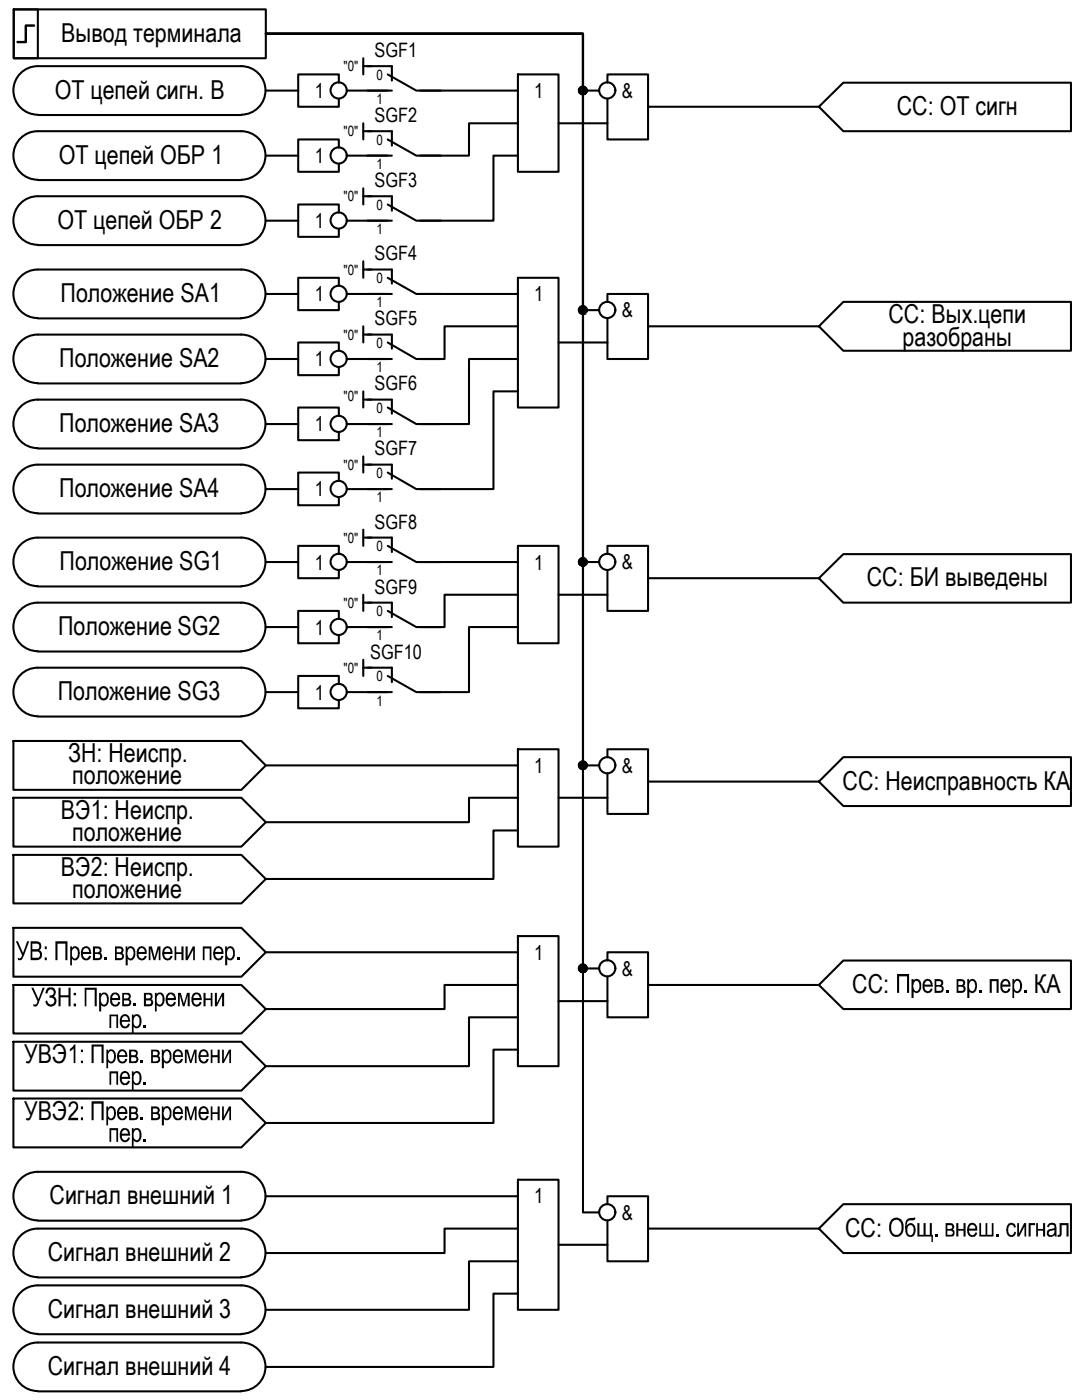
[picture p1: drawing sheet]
<svg xmlns="http://www.w3.org/2000/svg" width="134mm" height="172mm" viewBox="0 0 134 172" stroke-linecap="round" stroke-linejoin="round" font-family="sans-serif">
<!-- layer: 0 -->
<g fill="none" stroke="#000" stroke-width=".25">
<path d="M1.7 1.2h3v6h-3zM1.7 1.2h31v6h-31zM4.6 14.1a2.98 2.98 0 0 1-3-3 2.98 2.98 0 0 1 3.1-3h25a2.98 2.98 0 0 1 2.9 3 2.98 2.98 0 0 1-2.9 3M4.7 14.2h25M32.7 11.1h4M32.7 19.1h4M41.7 10.2v-1h-5v3.9h5v-.9M41.7 18.2v-1h-5v3.9h5v-.9M42.7 11.1h5M42.7 19.1h5M44.7 7.2v2M44.7 15.2v2"/>
<path d="M44.7 16.1h1M44.7 8.1h1M51.6 11.1h12.1M63.7 9.2h5v11.9h-5zM63.7 15.2h-6v3.9h-6.1M63.7 19.1h-3v8h-9.1M68.7 15.2h6M73.7 11.1h-2v-6.9h-39h39v34h2M74.7 10.2v-1h5v8h-5v-5M79.7 13.1h21l3-2.9h28v5.9h-28l-3-3M4.6 39.1a2.98 2.98 0 0 1-3-3 2.98 2.98 0 0 1 3.1-2.9h25a2.98 2.98 0 0 1 2.9 2.9 2.98 2.98 0 0 1-2.9 3M4.6 22.1a2.98 2.98 0 0 1-3-3 2.98 2.98 0 0 1 3.1-3h25a2.98 2.98 0 0 1 2.9 3 2.98 2.98 0 0 1-2.9 3"/>
<path d="M4.6 30.1a2.98 2.98 0 0 1-3-3 2.98 2.98 0 0 1 3.1-3h25a2.98 2.98 0 0 1 2.9 3 2.98 2.98 0 0 1-2.9 3M4.7 39.2h25M4.7 22.2h25M4.7 30.2h25M32.7 36.2h4M32.7 27.1h4M41.7 35.1v-.9h-5v4h5v-1.1M41.7 26.2v-1h-5v3.9h5v-.9M42.7 36.2h5M42.7 27.1h5M44.7 23.2v2M44.7 32.1v2.1"/>
<path d="M44.7 33.2h1M44.7 24.1h1M51.6 36.2h12.1M63.7 34.2h5v15.9h-5zM74.7 37.1v-.9h5v8h-5v-5M103.7 37.1h28v6h-28l-3-3zM4.6 47.1a2.98 2.98 0 0 1-3-3 2.98 2.98 0 0 1 3.1-2.9h25a2.98 2.98 0 0 1 2.9 2.9 2.98 2.98 0 0 1-2.9 3M4.6 55.1a2.98 2.98 0 0 1-3-3 2.98 2.98 0 0 1 3.1-2.9h25a2.98 2.98 0 0 1 2.9 2.9 2.98 2.98 0 0 1-2.9 3M4.7 47.2h25M4.7 55.2h25M32.7 44.2h4M32.7 52.2h4"/>
<path d="M41.7 43.1v-1h-5v4.1h5v-1.1M41.7 51.1v-1h-5v4.1h5v-1.1M41.7 59.2v-1.1h-5v4.1h5v-1.1M42.7 44.2h5M42.7 52.2h5M44.7 40.1v2M44.7 48.1v2M44.7 56.1v2M44.7 41.2h1M44.7 49.2h1M44.7 57.2h1M63.7 40.1h-9.1v4.1h-3"/>
<path d="M63.7 44.2h-6v8h-6.1M63.7 48.1h-3v12.1h-9.1M68.7 42.1h6M79.7 40.1h21M4.6 63.1a2.98 2.98 0 0 1-3-3 2.98 2.98 0 0 1 3.1-2.9h25a2.98 2.98 0 0 1 2.9 2.9 2.98 2.98 0 0 1-2.9 3M4.6 72.1a2.98 2.98 0 0 1-3-3 2.98 2.98 0 0 1 3.1-3h25a2.98 2.98 0 0 1 2.9 3 2.98 2.98 0 0 1-2.9 3M4.7 63.2h25M4.7 72.1h25M32.7 60.2h4M32.7 69.1h4M32.7 77.1h4M41.7 68.2v-1h-5v3.9h5v-.9"/>
<path d="M41.7 76.2v-1h-5v3.9h5v-.9M42.7 60.2h5M42.7 69.1h5M42.7 77.1h5M44.7 65.2v2M44.7 73.2v2M44.7 66.1h1M44.7 74.1h1M51.6 69.1h12.1M63.7 67.2h5v11.9h-5zM63.7 73.2h-9.1v3.9h-3M63.7 77.1h-6v8h-6.1"/>
<path d="M68.7 73.2h6M73.7 69.1h-2v-64.9h-39h39v90h2M74.7 68.2v-1h5v8h-5v-5M79.7 71.1h21M100.7 71.1l3-2.9h28v5.9h-28zM1.6 91.2h28.1l3 3-3 3h-28.1zM1.6 98.1h28.1l3 3-3 3.1h-28.1zM4.6 80.1a2.98 2.98 0 0 1-3-3 2.98 2.98 0 0 1 3.1-3h25a2.98 2.98 0 0 1 2.9 3 2.98 2.98 0 0 1-2.9 3M4.6 88.1a2.98 2.98 0 0 1-3-3 2.98 2.98 0 0 1 3.1-3h25a2.98 2.98 0 0 1 2.9 3 2.98 2.98 0 0 1-2.9 3M4.7 80.1h25M4.7 88.1h25M32.7 85.1h4"/>
<path d="M32.7 94.2h31M41.7 84.2v-1h-5v3.9h5v-.9M42.7 85.1h5M44.7 81.2v2M44.7 82.1h1M63.7 92.2h5v12h-5zM63.7 98.1h-6v3h-25M68.7 98.1h6M74.7 93.1v-.9h5v7.9h-5v-5M79.7 96.1h21M103.7 93.1h28v6.1h-28l-3-3.1zM1.6 114.1h28.1l3 3-3 3.1h-28.1z"/>
<path d="M1.6 105.2h28.1l3 2.9-3 3h-28.1zM32.7 117.1h31M63.7 115.2h5v16h-5zM63.7 102.2h-3v5.9h-28M73.7 119.1h-2v-114.9h-39h39v145h2M74.7 118.2v-1.1h5v8h-5v-4.9M1.6 121.2h28.1l3 2.9-3 3h-28.1zM1.6 128.2h28.1l3 3-3 3h-28.1zM1.6 135.1h28.1l3 3-3 3.1h-28.1zM63.7 121.2h-9.1v2.9h-21.9M63.7 125.1h-6v6.1h-25M63.7 129.1h-3v9h-28"/>
<path d="M68.7 123.2h6M79.7 121.2h21l3-3h28v5.9h-28l-3-2.9M4.6 150.1a2.98 2.98 0 0 1-3-3 2.98 2.98 0 0 1 3.1-2.9h25a2.98 2.98 0 0 1 2.9 2.9 2.98 2.98 0 0 1-2.9 3M4.6 157.1a2.98 2.98 0 0 1-3-3 2.98 2.98 0 0 1 3.1-3h25a2.98 2.98 0 0 1 2.9 3 2.98 2.98 0 0 1-2.9 3M4.7 150.2h25M4.7 157.2h25M32.7 147.2h31M63.7 145.1h5v16h-5zM63.7 151.1h-9.1v3h-21.9M63.7 155.2h-6v5.9h-25M63.7 159.1h-3v9.1h-28M68.7 153.1h6"/>
<path d="M74.7 148.1v-.9h5v8h-5v-5M79.7 151.1h21M103.7 148.1h28v6h-28l-3-3zM4.6 164.1a2.98 2.98 0 0 1-3-3 2.98 2.98 0 0 1 3.1-3h25a2.98 2.98 0 0 1 2.9 3 2.98 2.98 0 0 1-2.9 3M4.6 171.1a2.98 2.98 0 0 1-3-3 2.98 2.98 0 0 1 3.1-2.9h25a2.98 2.98 0 0 1 2.9 2.9 2.98 2.98 0 0 1-2.9 3M4.7 164.1h25M4.7 171.2h25"/>
<circle cx="41.6" cy="11.1" r=".99"/>
<circle cx="41.6" cy="19.1" r=".99"/>
<circle cx="71.6" cy="11.1" r=".49"/>
<circle cx="74.7" cy="11.1" r=".99"/>
<circle cx="41.6" cy="27.1" r=".99"/>
<circle cx="41.6" cy="36.1" r=".99"/>
<circle cx="71.6" cy="38.1" r=".49"/>
<circle cx="74.7" cy="38.1" r=".99"/>
<circle cx="41.6" cy="44.1" r=".99"/>
<circle cx="41.6" cy="52.1" r=".99"/>
<circle cx="41.6" cy="60.1" r=".99"/>
<circle cx="41.6" cy="77.1" r=".99"/>
<circle cx="41.6" cy="69.1" r=".99"/>
<circle cx="71.6" cy="69.1" r=".49"/>
<circle cx="74.7" cy="69.1" r=".99"/>
<circle cx="41.6" cy="85.1" r=".99"/>
<circle cx="71.6" cy="94.1" r=".49"/>
<circle cx="74.7" cy="94.1" r=".99"/>
<circle cx="71.6" cy="119.1" r=".49"/>
<circle cx="74.7" cy="119.1" r=".99"/>
<circle cx="74.7" cy="149.1" r=".99"/>
</g>
<g fill="none" stroke="#000" stroke-width=".25">
<path d="M45.2 8.1h3v1.8M45.2 16.1h3v1.8M45.2 11.1h3M45.2 19.1h3M47.7 9.2l3.5 1.9h3M47.7 17.2l3.5 1.9h3M45.2 24.1h3v1.8M45.2 33.2h3v1.7M45.2 36.2h3M45.2 27.1h3M47.7 34.2l3.5 2h3M47.7 25.2l3.5 1.9h3"/>
<path d="M45.2 41.2h3v1.7M45.2 49.2h3v1.7M45.2 57.2h3v1.7M45.2 44.2h3M45.2 52.2h3M47.7 42.1l3.5 2.1h3M47.7 50.1l3.5 2.1h3M47.7 58.1l3.5 2.1h3M45.2 66.1h3v1.8M45.2 74.1h3v1.8M45.2 60.2h3M45.2 69.1h3"/>
<path d="M45.2 77.1h3M47.7 67.2l3.5 1.9h3M47.7 75.2l3.5 1.9h3M45.2 82.1h3v1.8M45.2 85.1h3M47.7 83.2l3.5 1.9h3"/>
</g>
<!-- layer: TEXT -->
<g fill="#000">
<path d="M21.5 116.4h.2v.7h.6v-.7h.3v1.7h-.3v-.7h-.6v.7h-.2zM22.8 116.4h.3v1.3l.6-1.3h.3v1.7h-.3v-1.2l-.6 1.2h-.3zM24.9 116.4h1.1v1.7h-.2v-1.4h-.7v1.4h-.2zM21.9 122.1h.3l.4 1.4 .4-1.4h.3v1.7h-.2v-1.4l-.4 1.4h-.2l-.4-1.4v1.4h-.2zM22.7 129.1h.4l.3 1.3 .5-1.3h.3v1.7h-.2v-1.3l-.5 1.3h-.1l-.5-1.4v1.4h-.2zM22.7 136.1h.4l.3 1.4 .5-1.4h.3v1.7h-.2v-1.3l-.5 1.3h-.1l-.5-1.4v1.4h-.2zM25 122.1h.3v.7h.6v-.7h.2v1.7h-.2v-.8h-.6v.8h-.3zM25.9 129.1h.2v.7h.7v-.7h.2v1.7h-.2v-.7h-.7v.7h-.2zM25.9 136.1h.2v.7h.7v-.7h.2v1.7h-.2v-.8h-.7v.8h-.2zM26.4 122.1h.3v1.3l.6-1.3h.3v1.7h-.3v-1.3l-.6 1.3h-.3zM27.3 129.1h.2v1.3l.6-1.3h.3v1.7h-.2v-1.3l-.7 1.3h-.2zM27.3 136.1h.2v1.3l.6-1.3h.3v1.7h-.2v-1.3l-.7 1.3h-.2z"/>
<path d="M10 116.7l.1-.1a.6 .6 0 0 1 .7-.1 .6 .6 0 0 1 .4 .6v.3h-1a.4 .4 0 0 0 .2 .4 .4 .4 0 0 0 .5-.1l.1-.1h.2v.1a.64 .64 0 0 1-.8 .4 .64 .64 0 0 1-.5-.7zM10.3 116.7l-.1 .4h.8a.4 .4 0 0 0-.2-.4 .4 .4 0 0 0-.5 0z"/>
<path d="M11.4 116.4h.6a.45 .45 0 0 1 .5 .3 .45 .45 0 0 1-.2 .5 .47 .47 0 0 1 .2 .6 .47 .47 0 0 1-.4 .3h-.7zM11.7 116.7v.4h.2a.26 .26 0 0 0 .4-.2 .26 .26 0 0 0-.4-.2zM11.7 117.4v.5h.3a.27 .27 0 0 0 .3-.3 .27 .27 0 0 0-.4-.2z"/>
<path d="M20.1 116.6a.63 .63 0 0 1 .8-.1 .63 .63 0 0 1 .3 .7v.2h-1a.39 .39 0 0 0 .3 .5 .39 .39 0 0 0 .5-.3h.2v.1a.61 .61 0 0 1-.7 .4 .61 .61 0 0 1-.5-.6l-.1-.4zM20.4 116.7l-.2 .4h.8a.38 .38 0 0 0-.2-.4 .38 .38 0 0 0-.4 0z"/>
<path d="M26.3 116.7l.2-.1a.56 .56 0 0 1 .6-.1 .56 .56 0 0 1 .3 .5l.1 .4h-1a.38 .38 0 0 0 .2 .5 .38 .38 0 0 0 .5-.2v-.1h.3l-.1 .1a.65 .65 0 0 1-.8 .4 .65 .65 0 0 1-.4-.7zM26.6 116.7l-.1 .4h.7a.39 .39 0 0 0-.2-.4 .39 .39 0 0 0-.4 0z"/>
<path d="M27.7 116.4h.2v.2a.54 .54 0 0 1 .6-.2 .54 .54 0 0 1 .4 .6v.6l-.1 .1a.47 .47 0 0 1-.4 .4 .47 .47 0 0 1-.5-.1v.8h-.2zM28.1 116.7l-.2 .6a.48 .48 0 0 0 .5 .6l.2-.2 .1-.6a.51 .51 0 0 0-.5-.5z"/>
<path d="M13.7 122.3h.1a.63 .63 0 0 1 .7-.1 .63 .63 0 0 1 .3 .7v.1l-1 .1a.45 .45 0 0 0 .6 .4l.1-.3 .3 .1-.1 .1a.64 .64 0 0 1-.8 .4 .64 .64 0 0 1-.4-.9v-.3zM14 122.4l-.2 .4h.7a.38 .38 0 0 0-.1-.4 .38 .38 0 0 0-.4 0z"/>
<path d="M15 122.1h.5a.46 .46 0 0 1 .5 .3 .46 .46 0 0 1-.1 .5 .45 .45 0 0 1 .2 .6 .45 .45 0 0 1-.5 .3h-.6zM15.2 122.4v.4h.3a.25 .25 0 0 0 .3-.2 .25 .25 0 0 0-.3-.2zM15.2 123.1v.4h.3a.26 .26 0 0 0 .4-.2 .26 .26 0 0 0-.4-.2z"/>
<path d="M14.6 129.2l.3-.1h.3l.1 .1a.79 .79 0 0 1 .4 .8h-1.1a.41 .41 0 0 0 .2 .5 .41 .41 0 0 0 .5-.1l.1-.1h.3l-.1 .1a.63 .63 0 0 1-.7 .4 .63 .63 0 0 1-.5-.7v-.5zM14.8 129.4l-.2 .4h.8a.39 .39 0 0 0-.1-.4 .39 .39 0 0 0-.5 0z"/>
<path d="M14.6 136.2a.69 .69 0 0 1 .8 0 .69 .69 0 0 1 .3 .8h-1.1a.41 .41 0 0 0 .2 .5 .41 .41 0 0 0 .5 0l.1-.2h.3l-.1 .2a.64 .64 0 0 1-.8 .3 .64 .64 0 0 1-.4-.8v-.3zM14.8 136.4l-.2 .4h.8a.39 .39 0 0 0-.1-.4 .39 .39 0 0 0-.5 0z"/>
<path d="M15.9 129.1h.5a.45 .45 0 0 1 .5 .3 .45 .45 0 0 1-.1 .5 .45 .45 0 0 1 .2 .6 .45 .45 0 0 1-.5 .3h-.6zM16.1 129.3v.5h.3a.25 .25 0 0 0 .3-.2 .25 .25 0 0 0-.3-.3zM16.1 130.1v.5h.3a.27 .27 0 0 0 .4-.3 .27 .27 0 0 0-.4-.2z"/>
<path d="M15.9 136.1h.5a.44 .44 0 0 1 .5 .3 .44 .44 0 0 1-.1 .5 .48 .48 0 0 1 .2 .6 .48 .48 0 0 1-.5 .3h-.6zM16.1 136.4v.4h.3a.25 .25 0 0 0 .3-.2 .25 .25 0 0 0-.3-.2zM16.1 137v.6h.3a.27 .27 0 0 0 .4-.3 .27 .27 0 0 0-.4-.3z"/>
<path d="M16.2 124.8h.2v.2a.51 .51 0 0 1 .6-.2 .51 .51 0 0 1 .4 .6v.5a.53 .53 0 0 1-.4 .5 .53 .53 0 0 1-.6-.1v.8h-.2zM16.6 125.1l-.2 .3v.4a.37 .37 0 0 0 .4 .4 .37 .37 0 0 0 .3-.5 .45 .45 0 0 0 0-.5 .45 .45 0 0 0-.5-.2z"/>
<path d="M16.2 131.8h.2v.2a.53 .53 0 0 1 .6-.2 .53 .53 0 0 1 .4 .5v.6l-.1 .2a.48 .48 0 0 1-.4 .4 .48 .48 0 0 1-.5-.2v.8h-.2zM16.6 132l-.2 .4v.2a.43 .43 0 0 0 .1 .5 .43 .43 0 0 0 .5 .1l.1-.3v-.2a.48 .48 0 0 0-.4-.7z"/>
<path d="M23.7 122.4a.65 .65 0 0 1 .7-.2 .65 .65 0 0 1 .4 .7v.1l-1 .1a.39 .39 0 0 0 .3 .5 .39 .39 0 0 0 .4-.4l.3 .1a.63 .63 0 0 1-.8 .5 .63 .63 0 0 1-.5-.8v-.3zM24 122.4l-.2 .1v.3h.7a.4 .4 0 0 0-.5-.4z"/>
<path d="M24.5 129.4a.64 .64 0 0 1 .8-.2 .64 .64 0 0 1 .3 .7v.1h-1a.41 .41 0 0 0 .2 .5 .41 .41 0 0 0 .5-.1l.1-.1h.2a.62 .62 0 0 1-.7 .5 .62 .62 0 0 1-.5-.7v-.3zM24.8 129.4l-.2 .4h.8a.38 .38 0 0 0-.1-.4 .38 .38 0 0 0-.5 0z"/>
<path d="M24.7 136.2a.69 .69 0 0 1 .8 .1 .69 .69 0 0 1 .1 .7h-1l.1 .3a.36 .36 0 0 0 .3 .3 .36 .36 0 0 0 .4-.3h.2v.2a.63 .63 0 0 1-.8 .3 .63 .63 0 0 1-.4-.7v-.5zM24.8 136.4l-.2 .4h.8a.38 .38 0 0 0-.1-.4 .38 .38 0 0 0-.5 0z"/>
<path d="M16.2 138.8h.2v.2a.49 .49 0 0 1 .6-.2 .49 .49 0 0 1 .4 .5v.7a.53 .53 0 0 1-.4 .5 .53 .53 0 0 1-.6-.2v.8h-.2zM16.6 139.1l-.2 .3v.3a.4 .4 0 0 0 .2 .5 .4 .4 0 0 0 .5-.1v-.4a.48 .48 0 0 0-.4-.7z"/>
</g>
<!-- layer: 0 -->
<g fill="#000">
<path d="M120.4 150.5h.2v1.4h.6v-1.4h.2v1.4h.5v-1.4h.2v1.6h-1.7zM122.5 151.8h.3v.3h-.3zM123.9 150.6a.55 .55 0 0 1 .6-.1 .55 .55 0 0 1 .4 .5h-.2a.37 .37 0 0 0-.5-.3 .37 .37 0 0 0-.3 .4v.2a.45 .45 0 0 0 .1 .5 .45 .45 0 0 0 .5 .1l.2-.4 .2 .1-.1 .3a.57 .57 0 0 1-.7 .2 .57 .57 0 0 1-.4-.6v-.6zM125 150.5h.3v1.2l.6-1.2h.2v1.6h-.2v-1.2l-.6 1.2h-.3zM126.4 150.5h.8v.2h-.5v1.4h-.3zM127.4 150.5h.2v.7h.6v-.7h.3v1.6h-.3v-.7h-.6v.7h-.2zM130.3 150.5h1.1v1.6h-.3v-1.4h-.6v.8a.42 .42 0 0 1 0 .5 .42 .42 0 0 1-.5 .1v-.2a.22 .22 0 0 0 .3-.1 .22 .22 0 0 0 0-.2z"/>
<path d="M113.6 120.7a.6 .6 0 0 1 .7-.2 .6 .6 0 0 1 .3 .7l.1 .2h-1.1a.45 .45 0 0 0 .2 .4 .45 .45 0 0 0 .5 0l.1-.2h.2v.2a.62 .62 0 0 1-.8 .3 .62 .62 0 0 1-.4-.7v-.4zM113.7 120.8v.3h.7a.38 .38 0 0 0-.2-.4 .38 .38 0 0 0-.5 .1z"/>
<path d="M114.9 120.4h.5a.45 .45 0 0 1 .5 .3 .45 .45 0 0 1-.1 .6 .48 .48 0 0 1 .2 .5 .48 .48 0 0 1-.5 .3h-.6zM115.1 120.7v.5h.3a.24 .24 0 0 0 .3-.2 .24 .24 0 0 0-.3-.3zM115.1 121.4v.5h.3a.26 .26 0 0 0 .4-.3 .26 .26 0 0 0-.4-.2z"/>
<path d="M124.5 120.4h.2v.2a.52 .52 0 0 1 .6-.1 .52 .52 0 0 1 .3 .5v.5v.3a.51 .51 0 0 1-.4 .3 .51 .51 0 0 1-.5-.1v.8h-.2zM124.9 120.7l-.2 .2v.4a.42 .42 0 0 0 .1 .5 .42 .42 0 0 0 .5 0l.1-.2v-.3a.49 .49 0 0 0-.5-.6z"/>
<path d="M128.9 150.6l.3-.1a.52 .52 0 0 1 .5 0 .52 .52 0 0 1 .2 .6v1h-.2v-.2a.54 .54 0 0 1-.6 .3 .54 .54 0 0 1-.4-.4 .6 .6 0 0 1 .7-.7 .22 .22 0 0 0 .2-.1 .22 .22 0 0 0-.1-.3 .33 .33 0 0 0-.4 0 .33 .33 0 0 0-.2 .3l-.2-.1zM129.1 151.4a.3 .3 0 0 0 0 .5 .3 .3 0 0 0 .4-.2l.1-.4z"/>
</g>
<path d="M4.2 3.1h-1v2.1h-1" fill="none" stroke="#000" stroke-width=".3"/>
<g fill="#000" stroke="#000" stroke-width=".12">
<path d="M71.4 10.8h.6zM71.5 11.7h.3zM71.6 10.7h.1zM71.5 38.6h.3zM71.6 37.6h.1zM71.4 68.8h.6zM71.5 69.6h.3zM71.6 68.7h.1zM71.3 94.5h.7zM71.5 94.6h.3zM71.6 93.7h.1zM71.4 118.8h.6z"/>
<path d="M71.5 119.6h.3zM71.6 118.7h.1z"/>
<path d="M71.5 11.7h.2zM71.6 11.7h.1z"/>
<path d="M71.6 10.7h.2zM71.5 10.7h.3z"/>
<path d="M71.5 10.7h.3zM71.5 10.7h.3z"/>
<path d="M71.5 10.7h.4zM71.5 10.7h.4z"/>
<path d="M71.5 11.6h.3zM71.5 11.6l.3 .1z"/>
<path d="M71.5 10.7h.4zM71.5 10.7h.4z"/>
<path d="M71.5 11.6h.4zM71.5 11.6h.3z"/>
<path d="M71.4 10.7l.6 .1zM71.4 10.7l.6 .1zM71.3 10.8h.7z"/>
<path d="M71.4 11.6h.5zM71.4 11.6h.5z"/>
<path d="M71.3 10.8h.7zM71.3 10.8h.7z"/>
<path d="M71.3 11.5l.7 .1zM71.3 11.5l.7 .1z"/>
<path d="M71.4 11.6h.6zM71.4 11.6h.5z"/>
<path d="M71.3 10.8h.7zM71.3 10.8h.7z"/>
<path d="M71.3 11.5h.7zM71.3 11.5h.7z"/>
<path d="M71.3 11.5h.7zM71.3 11.5h.7z"/>
<path d="M71.3 10.8l.8 .1zM71.3 10.8l.8 .1z"/>
<path d="M71.2 10.9h.9zM71.2 10.9h.9z"/>
<path d="M71.2 10.9l.9 .1zM71.2 10.9l.9 .1z"/>
<path d="M71.2 11.4h.9zM71.2 11.4h.9z"/>
<path d="M71.2 11.4h.9zM71.2 11.4l.8 .1z"/>
<path d="M71.2 11h.9zM71.2 11h.9z"/>
<path d="M71.2 11l.9 .1zM71.2 11l.9 .1z"/>
<path d="M71.2 11.1h1zM71.2 11.1h1z"/>
<path d="M71.2 11.2l.9 .1v-.1zM71.2 11.2l.9 .1h-.9z"/>
<path d="M71.2 11.3l.9 .1zM71.2 11.3l.9 .1z"/>
<path d="M71.2 11.4h.9zM71.2 11.4h.9z"/>
<path d="M71.2 11.1h1zM71.2 11.1h1z"/>
<path d="M71.2 11.1l1 .1zM71.2 11.1l1 .1z"/>
<path d="M71.2 11.2h1zM71.2 11.2h.9z"/>
<path d="M71.5 38.6l.2 .1zM71.6 38.7h.1z"/>
<path d="M71.6 37.6l.2 .1zM71.6 37.6l.2 .1z"/>
<path d="M71.5 37.7h.3zM71.5 37.7h.3z"/>
<path d="M71.5 37.7h.4zM71.5 37.7h.4z"/>
<path d="M71.5 38.6h.3zM71.5 38.6h.3z"/>
<path d="M71.5 37.7h.4zM71.5 37.7h.4z"/>
<path d="M71.5 38.6h.4zM71.5 38.6h.3z"/>
<path d="M71.4 37.7h.6zM71.4 37.7h.6z"/>
<path d="M71.4 38.6h.5zM71.4 38.6h.5z"/>
<path d="M71.4 37.7l.6 .1zM71.4 37.7l.6 .1z"/>
<path d="M71.3 37.8h.7zM71.3 37.8h.7z"/>
<path d="M71.3 38.5l.7 .1zM71.3 38.5l.7 .1z"/>
<path d="M71.4 38.6h.6zM71.4 38.6h.5z"/>
<path d="M71.3 37.8l.7 .1zM71.3 37.8l.7 .1z"/>
<path d="M71.3 38.5h.7zM71.3 38.5h.7z"/>
<path d="M71.3 37.9h.8zM71.3 37.9h.8z"/>
<path d="M71.3 38.4h.7zM71.3 38.4l.7 .1z"/>
<path d="M71.2 37.9h.9zM71.2 37.9h.9z"/>
<path d="M71.2 37.9l.9 .1zM71.2 37.9l.9 .1z"/>
<path d="M71.2 38.4h.9zM71.2 38.4h.9z"/>
<path d="M71.2 38.4h.9zM71.2 38.4h.8z"/>
<path d="M71.2 38h.9zM71.2 38h.9z"/>
<path d="M71.2 38l.9 .1zM71.2 38l.9 .1z"/>
<path d="M71.2 38.1h1zM71.2 38.1h1z"/>
<path d="M71.2 38.2l.9 .1zM71.2 38.2l.9 .1z"/>
<path d="M71.2 38.3h.9zM71.2 38.3h.9z"/>
<path d="M71.2 38.3h.9zM71.2 38.3l.9 .1z"/>
<path d="M71.2 38.1l1 .1zM71.2 38.1l1 .1z"/>
<path d="M71.2 38.2h1zM71.2 38.2h1z"/>
<path d="M71.2 38.2h1zM71.2 38.2h.9z"/>
<path d="M71.5 69.6h.2zM71.6 69.6h.1z"/>
<path d="M71.6 68.7h.2zM71.5 68.7h.3z"/>
<path d="M71.5 68.7h.3zM71.5 68.7h.3z"/>
<path d="M71.5 68.7h.4zM71.5 68.7h.4z"/>
<path d="M71.5 69.6h.3zM71.5 69.6h.3z"/>
<path d="M71.5 68.7h.4zM71.5 68.7h.4z"/>
<path d="M71.5 69.6h.4zM71.5 69.6h.3z"/>
<path d="M71.4 68.7l.6 .1zM71.4 68.7l.6 .1zM71.3 68.8h.7z"/>
<path d="M71.4 69.6h.5zM71.4 69.6h.5z"/>
<path d="M71.3 68.8h.7zM71.3 68.8h.7z"/>
<path d="M71.3 69.5l.7 .1zM71.3 69.5l.7 .1z"/>
<path d="M71.4 69.6h.6zM71.4 69.6h.5z"/>
<path d="M71.3 68.8h.7zM71.3 68.8h.7z"/>
<path d="M71.3 69.5h.7zM71.3 69.5h.7z"/>
<path d="M71.3 69.5h.7zM71.3 69.5h.7z"/>
<path d="M71.3 68.8l.8 .1zM71.3 68.8l.8 .1z"/>
<path d="M71.2 68.9h.9zM71.2 68.9h.9z"/>
<path d="M71.2 68.9l.9 .1zM71.2 68.9l.9 .1z"/>
<path d="M71.2 69.4h.9zM71.2 69.4h.9z"/>
<path d="M71.2 69.4h.9zM71.2 69.4l.8 .1z"/>
<path d="M71.2 69h.9zM71.2 69h.9z"/>
<path d="M71.2 69l.9 .1zM71.2 69l.9 .1z"/>
<path d="M71.2 69.1h1zM71.2 69.1h1z"/>
<path d="M71.2 69.2l.9 .1v-.1zM71.2 69.2l.9 .1h-.9z"/>
<path d="M71.2 69.3l.9 .1zM71.2 69.3l.9 .1z"/>
<path d="M71.2 69.4h.9zM71.2 69.4h.9z"/>
<path d="M71.2 69.1h1zM71.2 69.1h1z"/>
<path d="M71.2 69.1l1 .1zM71.2 69.1l1 .1z"/>
<path d="M71.2 69.2h1zM71.2 69.2h.9z"/>
<path d="M71.5 94.6h.2zM71.6 94.6h.1z"/>
<path d="M71.6 93.7h.2zM71.5 93.7h.3z"/>
<path d="M71.5 93.7h.3zM71.5 93.7h.3z"/>
<path d="M71.5 93.7h.4zM71.5 93.7h.4z"/>
<path d="M71.5 94.6h.3zM71.5 94.6h.3z"/>
<path d="M71.5 93.7h.4zM71.5 93.7h.4z"/>
<path d="M71.5 94.6h.4zM71.5 94.6h.3z"/>
<path d="M71.4 93.7h.6zM71.4 93.7h.6z"/>
<path d="M71.4 94.6h.5zM71.4 94.6h.5z"/>
<path d="M71.4 93.7l.6 .1zM71.4 93.7l.6 .1z"/>
<path d="M71.3 93.8h.7zM71.3 93.8h.7z"/>
<path d="M71.4 94.5h.6zM71.4 94.5l.5 .1z"/>
<path d="M71.3 94.5h.7zM71.3 94.5h.7zM71.3 94.5h.7z"/>
<path d="M71.3 93.8h.7zM71.3 93.8h.7z"/>
<path d="M71.3 93.8l.8 .1zM71.3 93.8l.8 .1z"/>
<path d="M71.3 94.5h.7zM71.3 94.5h.7z"/>
<path d="M71.2 93.9h.9zM71.2 93.9h.9z"/>
<path d="M71.2 93.9h.9zM71.2 93.9h.9z"/>
<path d="M71.2 94.4h.9zM71.2 94.4h.9z"/>
<path d="M71.2 94.4h.9zM71.2 94.4l.8 .1z"/>
<path d="M71.2 93.9l.9 .1zM71.2 93.9l.9 .1z"/>
<path d="M71.2 94l.9 .1v-.1zM71.2 94l.9 .1h-.9z"/>
<path d="M71.2 94.1h1zM71.2 94.1h1z"/>
<path d="M71.2 94.2l.9 .1zM71.2 94.2l.9 .1z"/>
<path d="M71.2 94.3h.9zM71.2 94.3h.9z"/>
<path d="M71.2 94.3h.9zM71.2 94.3l.9 .1z"/>
<path d="M71.2 94.1l1 .1zM71.2 94.1l1 .1z"/>
<path d="M71.2 94.2h1zM71.2 94.2h1z"/>
<path d="M71.2 94.2h1zM71.2 94.2h.9z"/>
<path d="M71.5 119.6h.2zM71.6 119.6h.1z"/>
<path d="M71.6 118.7h.2zM71.5 118.7h.3z"/>
<path d="M71.5 118.7h.3zM71.5 118.7h.3z"/>
<path d="M71.5 118.7h.4zM71.5 118.7h.4z"/>
<path d="M71.5 119.6h.3zM71.5 119.6h.3z"/>
<path d="M71.5 118.7h.4zM71.4 118.7h.5z"/>
<path d="M71.5 119.6h.4zM71.5 119.6h.3z"/>
<path d="M71.4 118.7l.6 .1zM71.4 118.7l.6 .1zM71.3 118.8h.7z"/>
<path d="M71.4 119.6h.5zM71.4 119.6h.5z"/>
<path d="M71.3 118.8h.7zM71.3 118.8h.7z"/>
<path d="M71.3 119.5l.7 .1zM71.3 119.5l.7 .1z"/>
<path d="M71.4 119.6h.6zM71.4 119.6h.5z"/>
<path d="M71.3 118.8h.7zM71.3 118.8h.7z"/>
<path d="M71.3 119.5h.7zM71.3 119.5h.7z"/>
<path d="M71.3 119.5h.7zM71.3 119.5h.7z"/>
<path d="M71.3 118.8l.8 .1zM71.3 118.8l.8 .1z"/>
<path d="M71.2 118.9h.9zM71.2 118.9h.9z"/>
<path d="M71.2 118.9l.9 .1zM71.2 118.9l.9 .1z"/>
<path d="M71.2 119.4h.9zM71.2 119.4h.9z"/>
<path d="M71.2 119.4h.9zM71.2 119.4l.8 .1z"/>
<path d="M71.2 119h.9zM71.2 119h.9z"/>
<path d="M71.2 119l.9 .1zM71.2 119l.9 .1z"/>
<path d="M71.2 119.1h1zM71.2 119.1h1z"/>
<path d="M71.2 119.3h.9zM71.2 119.3h.9z"/>
<path d="M71.2 119.3h.9zM71.2 119.3h.9z"/>
<path d="M71.2 119.3h.9zM71.2 119.3l.9 .1z"/>
<path d="M71.2 119.1h1zM71.2 119.1h1z"/>
<path d="M71.2 119.1l1 .1zM71.2 119.1l1 .1z"/>
<path d="M71.2 119.2l.9 .1 .1-.1zM71.2 119.2l.9 .1h-.9z"/>
</g>
<g font-size="3.2">
<text x="7.5" y="5.1">Вывод терминала</text>
<text x="6.7" y="12.1">ОТ цепей сигн. В</text>
<text x="110.2" y="14.2">СС: ОТ сигн</text>
<text x="7.2" y="20.1">ОТ цепей ОБР 1</text>
<text x="7.1" y="28.1">ОТ цепей ОБР 2</text>
<text x="7.4" y="37.1">Положение SA1</text>
<text x="109.2" y="39.8">СС: Вых.цепи</text>
<text x="7.3" y="45.1">Положение SA2</text>
<text x="111" y="42.5">разобраны</text>
<text x="7.3" y="53.1">Положение SA3</text>
<text x="7.3" y="61.1">Положение SA4</text>
<text x="7.3" y="70.1">Положение SG1</text>
<text x="106.5" y="72.1">СС: БИ выведены</text>
<text x="7.2" y="78.1">Положение SG2</text>
<text x="7.1" y="86.1">Положение SG3</text>
<text x="8.4" y="93.8">ЗН: Неиспр.</text>
<text x="7.5" y="100.8">ВЭ1: Неиспр.</text>
<text x="8.9" y="96.5">положение</text>
<text x="103.6" y="97.1">СС: Неисправность КА</text>
<text x="7.5" y="107.8">ВЭ2: Неиспр.</text>
<text x="8.9" y="103.5">положение</text>
<text x="8.9" y="110.5">положение</text>
<text x="1.9" y="118.1">УВ : Прев</text>
<text x="12.6" y="118.1">. времени пер</text>
<text x="29" y="118.1">.</text>
<text x="3.8" y="123.8">УЗН : Прев</text>
<text x="16.2" y="123.8">. времени</text>
<text x="104.8" y="122.1">СС:</text>
<text x="110.1" y="122.1">Прев</text>
<text x="116.1" y="122.1">. вр</text>
<text x="120.1" y="122.1">. пер</text>
<text x="125.7" y="122.1">.</text>
<text x="127.1" y="122.1">КА</text>
<text x="3" y="130.8">УВЭ</text>
<text x="8.3" y="130.8">1: Прев</text>
<text x="13.2" y="126.5">пер</text>
<text x="17.1" y="130.8">. времени</text>
<text x="17.4" y="126.5">.</text>
<text x="3" y="137.8">УВЭ</text>
<text x="8.3" y="137.8">2: Прев</text>
<text x="13.2" y="133.4">пер</text>
<text x="17.1" y="137.8">. времени</text>
<text x="17.4" y="133.4">.</text>
<text x="13.2" y="140.5">пер</text>
<text x="17.4" y="140.5">.</text>
<text x="6.1" y="148.1">Сигнал внешний 1</text>
<text x="5.9" y="155.1">Сигнал внешний 2</text>
<text x="103.9" y="152.1">СС:</text>
<text x="109.2" y="152.1">Общ . внеш</text>
<text x="5.9" y="162.1">Сигнал внешний 3</text>
<text x="5.9" y="169.1">Сигнал внешний 4</text>
</g>
<g font-size="2.5">
<text x="38.7" y="12.1">1</text>
<text x="65.7" y="12.1">1</text>
<text x="76.4" y="12">&amp;</text>
<text x="38.7" y="20.1">1</text>
<text x="38.7" y="28.1">1</text>
<text x="38.7" y="37.1">1</text>
<text x="65.7" y="37.1">1</text>
<text x="76.4" y="39">&amp;</text>
<text x="38.7" y="45.1">1</text>
<text x="38.7" y="53.1">1</text>
<text x="38.7" y="61.1">1</text>
<text x="38.7" y="70.1">1</text>
<text x="65.7" y="70.1">1</text>
<text x="76.4" y="70">&amp;</text>
<text x="38.7" y="78.1">1</text>
<text x="38.7" y="86.1">1</text>
<text x="65.7" y="95">1</text>
<text x="76.4" y="95">&amp;</text>
<text x="65.7" y="118">1</text>
<text x="76.4" y="120">&amp;</text>
<text x="65.7" y="148.1">1</text>
<text x="76.4" y="150">&amp;</text>
</g>
<g font-size="2.4">
<text x="46.1" y="7">SGF1</text>
<text x="46.1" y="15">SGF2</text>
<text x="46.1" y="23">SGF3</text>
<text x="46.1" y="32">SGF4</text>
<text x="46.1" y="40">SGF5</text>
<text x="46.1" y="48">SGF6</text>
<text x="46.1" y="56">SGF7</text>
<text x="46.1" y="65">SGF8</text>
<text x="46.1" y="73">SGF9</text>
<text x="45.5" y="81">SGF10</text>
</g>
<g font-size="1.7">
<text x="42.2" y="8.8">&quot;0&quot;</text>
<text x="46.3" y="9.8">0</text>
<text x="42.2" y="16.8">&quot;0&quot;</text>
<text x="46.3" y="12.8">1</text>
<text x="46.3" y="17.8">0</text>
<text x="46.3" y="20.8">1</text>
<text x="42.2" y="24.8">&quot;0&quot;</text>
<text x="46.3" y="25.8">0</text>
<text x="46.3" y="28.8">1</text>
<text x="42.2" y="33.8">&quot;0&quot;</text>
<text x="46.3" y="34.8">0</text>
<text x="42.2" y="41.8">&quot;0&quot;</text>
<text x="46.3" y="37.8">1</text>
<text x="46.3" y="42.8">0</text>
<text x="46.3" y="45.8">1</text>
<text x="42.2" y="49.3">&quot;0&quot;</text>
<text x="46.3" y="50.8">0</text>
<text x="46.3" y="53.8">1</text>
<text x="42.2" y="57.8">&quot;0&quot;</text>
<text x="46.3" y="58.8">0</text>
<text x="46.3" y="61.8">1</text>
<text x="42.2" y="66.8">&quot;0&quot;</text>
<text x="46.3" y="67.8">0</text>
<text x="46.3" y="70.8">1</text>
<text x="42.2" y="74.8">&quot;0&quot;</text>
<text x="46.3" y="75.8">0</text>
<text x="42.2" y="82.8">&quot;0&quot;</text>
<text x="46.3" y="78.8">1</text>
<text x="46.3" y="83.8">0</text>
<text x="46.3" y="86.8">1</text>
</g>
</svg>
